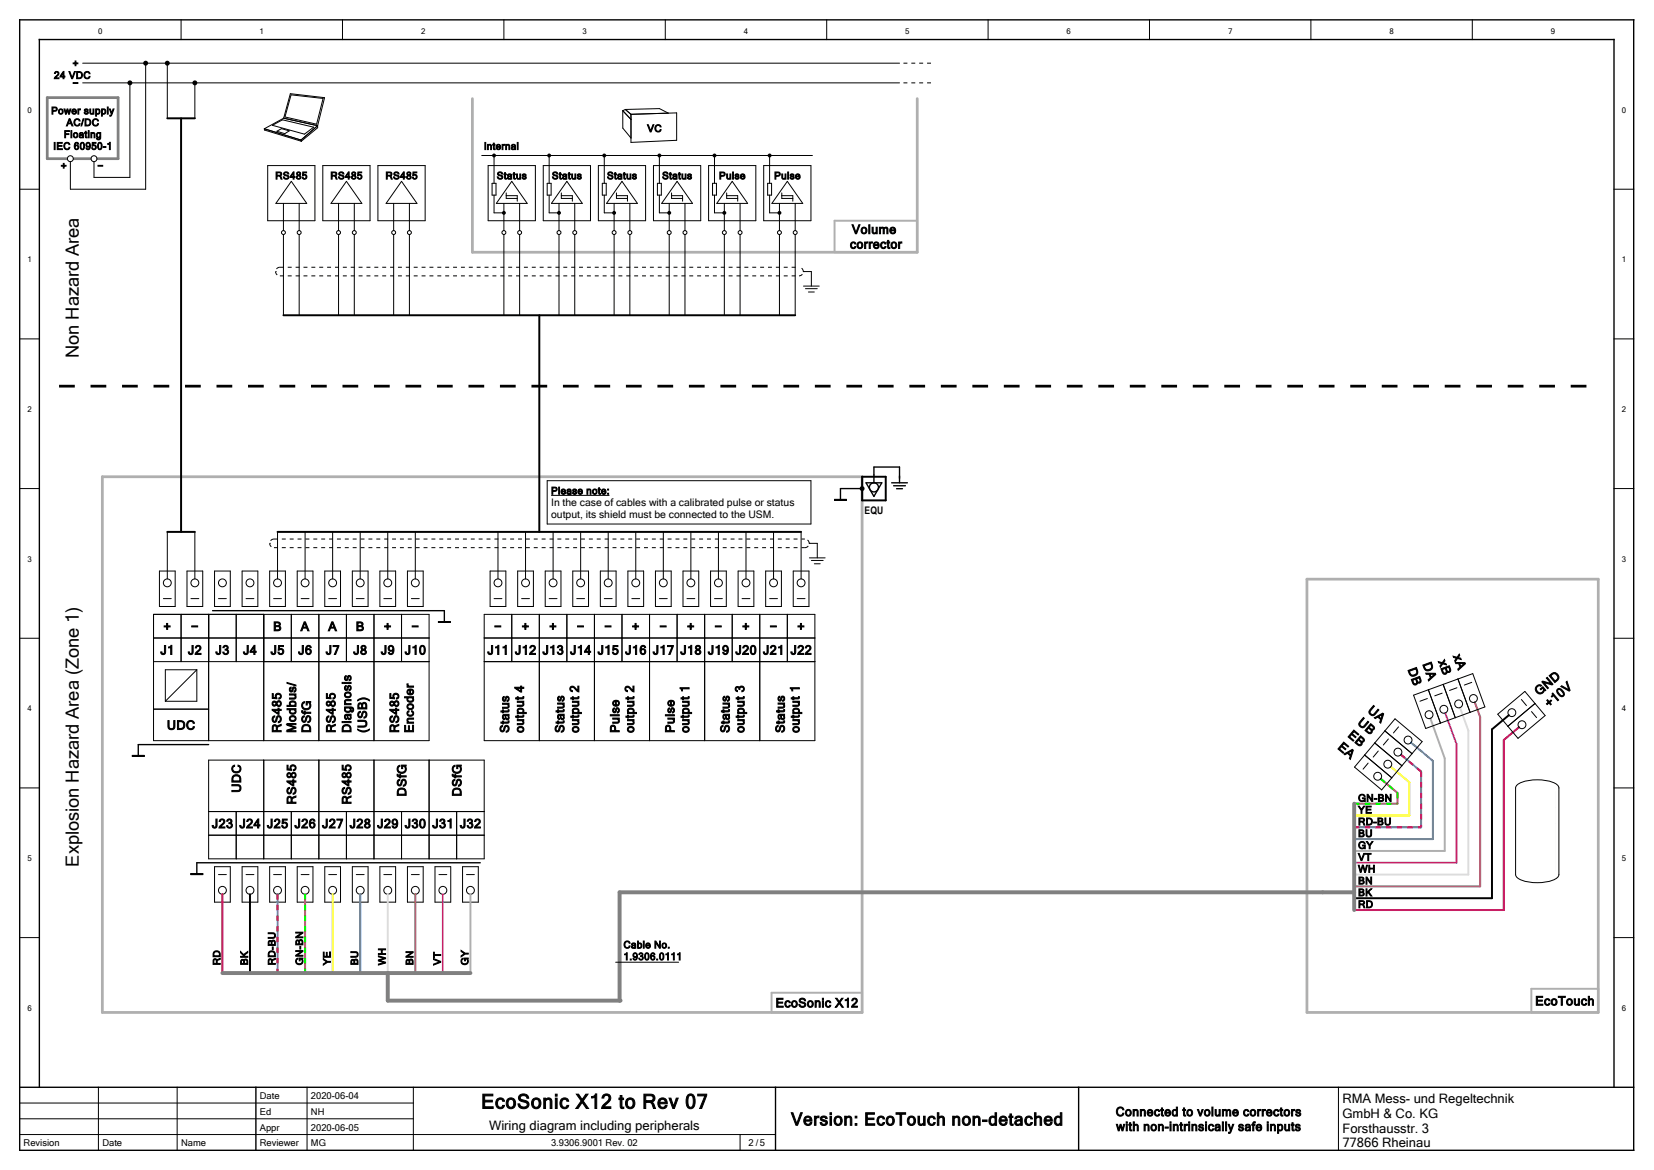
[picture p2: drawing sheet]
<svg xmlns="http://www.w3.org/2000/svg" width="420mm" height="297mm" viewBox="0 0 420 297" stroke-linecap="round" stroke-linejoin="round" font-family="sans-serif">
<g fill="none" stroke="#000" stroke-width=".25">
<path d="M21 16h207.5M37 16v32h-19.1v-7M42.5 16v14M46 5v5M87 5v5M128 5v5M169 5v5M210 5v5M251 5v5M292 5v5M333 5v5M374 5v5"/>
<path d="M21 21h207.5M33 21v24h-9.1v-4M49.5 21v9M67.1 32.7l9.4 2.9M67.1 32.7l.1 .3 9.3 2.9M69.2 31.8l2.6-1.4 7.9 1.9-2.4 1.8zM70.3 33.3l1.2-.6 2 .5-1.2 .7zM72.1 30l-5 2.7M72.1 30l1.7-6.2 8.6 1-1.7 7.1M72.1 30l8.6 1.9M73.9 24.1l8.2 .9-1.7 6.5-8-1.8zM76.5 35.6v.3"/>
<path d="M80.7 31.9l-4.2 3.7M80.7 31.9v.5l-4.2 3.5M122.4 39.5h84M125.5 39.5v7M139.5 39.5v7M153.5 39.5v7M158.2 28.1v4.4l2.1 2.6v-4.8M158.2 28.1l2.1 2.2M158.9 27.8l-.7 .3M158.9 27.8l1.4 1.2M158.9 27.8l8.6-.2 2.3 1.1M160.3 29l11.6-.3v6.9l-11.6 .6z"/>
<path d="M160.3 29v1.3M167.5 39.5v7M181.5 39.5v7M195.5 39.5v7M5 48h5M68 42h12v14h-12zM72 51.6v6.9M72 59.5v20.5M74 46l3.9 5.6h-7.8zM76 51.6v6.9M76 59.5v20.5M82 42h12v14h-12z"/>
<path d="M86 51.6v6.9M86 59.5v20.5M88 46l3.9 5.6h-7.8zM90 51.6v6.9M90 59.5v20.5M96 42h12v14h-12zM100 51.6v6.9M100 59.5v20.5M102 46l3.9 5.6h-7.8zM104 51.6v6.9M104 59.5v20.5M124 42h12v14h-12z"/>
<path d="M125 46.5h1v3h-1zM125.5 49.5v4.5h2.5M128 51.6v6.9M128 59.5v20.5M128.6 49v1.4h2.8M128.6 49.7h2.8v1.4M130 46l3.9 5.6h-7.8zM132 51.6v6.9M132 59.5v20.5M138 42h12v14h-12zM139 46.5h1v3h-1zM139.5 49.5v4.5h2.5"/>
<path d="M142 51.6v6.9M142 59.5v20.5M142.6 49v1.4h2.8M142.6 49.7h2.8v1.4M144 46l3.9 5.6h-7.8zM146 51.6v6.9M146 59.5v20.5M152 42h12v14h-12zM153 46.5h1v3h-1zM153.5 49.5v4.5h2.5M156 51.6v6.9M156 59.5v20.5"/>
<path d="M156.6 49v1.4h2.8M156.6 49.7h2.8v1.4M158 46l3.9 5.6h-7.8zM160 51.6v6.9M160 59.5v20.5M166 42h12v14h-12zM167 46.5h1v3h-1zM167.5 49.5v4.5h2.5M170 51.6v6.9M170 59.5v20.5M170.6 49v1.4h2.8M170.6 49.7h2.8v1.4"/>
<path d="M172 46l3.9 5.6h-7.8zM174 51.6v6.9M174 59.5v20.5M180 42h12v14h-12zM181 46.5h1v3h-1zM181.5 49.5v4.5h2.5M184 51.6v6.9M184 59.5v20.5M184.6 49v1.4h2.8M184.6 49.7h2.8v1.4M186 46l3.9 5.6h-7.8zM188 51.6v6.9"/>
<path d="M188 59.5v20.5M194 42h12v14h-12zM195 46.5h1v3h-1zM195.5 49.5v4.5h2.5M198 51.6v6.9M198 59.5v20.5M198.6 49v1.4h2.8M198.6 49.7h2.8v1.4M200 46l3.9 5.6h-7.8zM202 51.6v6.9M202 59.5v20.5M410 48h5"/>
<path d="M204.1 68.9h2v3.7M204.1 72.6h4M204.6 73.3h3M205.4 74.1h1.5M5 86h5M410 86h5M5 124h5M42.5 135v12M49.5 135v12M70.5 135v12M77.5 135v12M84.5 135v12"/>
<path d="M91.5 135v12M98.5 135v12M105.5 135v12M126.5 135v12M133.5 135v12M139 122h67v11h-67zM140 125.8h14.8M140.5 135v12M147.5 135v12M154.5 135v12M161.5 135v12M168.5 135v12"/>
<path d="M175.5 135v12M182.5 135v12M189.5 135v12M196.5 135v12M203.5 135v12M205.6 137.9h2v3.7M212 126.8h3v.2h-3zM410 124h5M39 156h70v32h-70zM40.5 145h4v9h-4zM41.5 152h2M46 156v12"/>
<path d="M47.5 145h4v9h-4zM48.5 152h2M53 156v32M54.5 145h4v9h-4zM55.5 152h2M60 156v12M61.5 145h4v9h-4zM62.5 152h2M67 156v32M68.5 145h4v9h-4zM69.5 152h2M74 156v12"/>
<path d="M75.5 145h4v9h-4zM76.5 152h2M81 156v32M82.5 145h4v9h-4zM83.5 152h2M88 156v12M89.5 145h4v9h-4zM90.5 152h2M95 156v32M96.5 145h4v9h-4zM97.5 152h2M102 156v12"/>
<path d="M103.5 145h4v9h-4zM104.5 152h2M111.4 157.8h3v.2h-3zM123 156h84v32h-84zM124.5 145h4v9h-4zM125.5 152h2M130 156v12M131.5 145h4v9h-4zM132.5 152h2M137 156v32M138.5 145h4v9h-4zM139.5 152h2"/>
<path d="M144 156v12M145.5 145h4v9h-4zM146.5 152h2M151 156v32M152.5 145h4v9h-4zM153.5 152h2M158 156v12M159.5 145h4v9h-4zM160.5 152h2M165 156v32M166.5 145h4v9h-4zM167.5 152h2"/>
<path d="M172 156v12M173.5 145h4v9h-4zM174.5 152h2M179 156v32M180.5 145h4v9h-4zM181.5 152h2M186 156v12M187.5 145h4v9h-4zM188.5 152h2M193 156v32M194.5 145h4v9h-4zM195.5 152h2"/>
<path d="M200 156v12M201.5 145h4v9h-4zM202.5 152h2M205.6 141.6h4M206.1 142.3h3M206.9 143.1h1.5M5 162h5M39 162h70M39 168h70M50 170l-8 8M50 170v8h-8M50 170h-8v8"/>
<path d="M123 162h84M123 168h84M359.1 176.5l15-5.5 3.1 8.5-15 5.4zM362.6 177.3l-1.9 .7M362.8 175.1l3.1 8.5M366.3 176l-1.8 .7M366.6 173.8l3.1 8.4M370.1 174.6l-1.9 .7M370.4 172.4l3 8.4M373.9 173.2l-1.9 .7M386.5 177.6l1.3 1.5M389.9 178.6l-6.9 5.8"/>
<path d="M410 162h5M33.6 191.8h3v.2h-3zM39 180h14M53 193h70v25h-70zM67 193v25M81 193v25M95 193v25M109 193v25M346.7 191.7l6.9 5.8M347.5 193.7l-1.2 1.6M349.2 188.6l6.9 5.8M350.1 190.7l-1.3 1.5"/>
<path d="M351.8 185.6l6.9 5.7M352.7 187.6l-1.3 1.5M354.4 182.5l6.9 5.8-10.3 12.2-6.9-5.7zM355.3 184.5l-1.3 1.6M380.5 181.3l6.9-5.8 5.1 6.2-6.9 5.8zM385.4 199.2a10.8 10.8 0 0 1 10.2 0l.4 .8v22a2.01 2.01 0 0 1-1.6 1.5 11.3 11.3 0 0 1-9-.7l-.4-.8v-22zM389 180.7l1.3 1.5M5 200h5M53 212h70M53 206h70M60 206v12M74 206v12"/>
<path d="M88 206v12M102 206v12M116 206v12M386 205h9M386 201h9v20h-9zM386 213h9M386 209h9M386 217h9M388 202v2M388 206v2M388 210v2M388 214v2"/>
<path d="M388 218v2M410 200h5M5 238h5M48.5 221.8h3v.2h-3zM54.5 220h4v9h-4zM55.5 222h2M61.5 220h4v9h-4zM62.5 222h2M68.5 220h4v9h-4zM69.5 222h2M75.5 220h4v9h-4zM76.5 222h2"/>
<path d="M82.5 220h4v9h-4zM83.5 222h2M89.5 220h4v9h-4zM90.5 222h2M96.5 220h4v9h-4zM97.5 222h2M103.5 220h4v9h-4zM104.5 222h2M110.5 220h4v9h-4zM111.5 222h2M117.5 220h4v9h-4zM118.5 222h2"/>
<path d="M410 238h5M25 276v16M45 276v16M78 276v16M105 276v16M340 276v16M5 280h100M5 288h192M5 284h100M188 288v4"/>
<circle cx="17.9" cy="40.3" r=".75"/>
<circle cx="23.9" cy="40.3" r=".75"/>
<circle cx="72" cy="59" r=".5"/>
<circle cx="76" cy="59" r=".5"/>
<circle cx="86" cy="59" r=".5"/>
<circle cx="90" cy="59" r=".5"/>
<circle cx="100" cy="59" r=".5"/>
<circle cx="104" cy="59" r=".5"/>
<circle cx="128" cy="59" r=".5"/>
<circle cx="132" cy="59" r=".5"/>
<circle cx="142" cy="59" r=".5"/>
<circle cx="146" cy="59" r=".5"/>
<circle cx="156" cy="59" r=".5"/>
<circle cx="160" cy="59" r=".5"/>
<circle cx="170" cy="59" r=".5"/>
<circle cx="174" cy="59" r=".5"/>
<circle cx="184" cy="59" r=".5"/>
<circle cx="188" cy="59" r=".5"/>
<circle cx="198" cy="59" r=".5"/>
<circle cx="202" cy="59" r=".5"/>
<circle cx="42.5" cy="148" r="1"/>
<circle cx="49.5" cy="148" r="1"/>
<circle cx="56.5" cy="148" r="1"/>
<circle cx="63.5" cy="148" r="1"/>
<circle cx="70.5" cy="148" r="1"/>
<circle cx="77.5" cy="148" r="1"/>
<circle cx="84.5" cy="148" r="1"/>
<circle cx="91.5" cy="148" r="1"/>
<circle cx="98.5" cy="148" r="1"/>
<circle cx="105.5" cy="148" r="1"/>
<circle cx="126.5" cy="148" r="1"/>
<circle cx="133.5" cy="148" r="1"/>
<circle cx="140.5" cy="148" r="1"/>
<circle cx="147.5" cy="148" r="1"/>
<circle cx="154.5" cy="148" r="1"/>
<circle cx="161.5" cy="148" r="1"/>
<circle cx="168.5" cy="148" r="1"/>
<circle cx="175.5" cy="148" r="1"/>
<circle cx="182.5" cy="148" r="1"/>
<circle cx="189.5" cy="148" r="1"/>
<circle cx="196.5" cy="148" r="1"/>
<circle cx="203.5" cy="148" r="1"/>
<circle cx="370.5" cy="178.7" r="1"/>
<circle cx="374.3" cy="177.3" r="1"/>
<circle cx="350" cy="197.1" r="1"/>
<circle cx="352.5" cy="194" r="1"/>
<circle cx="355.1" cy="190.9" r="1"/>
<circle cx="357.7" cy="187.9" r="1"/>
<circle cx="363" cy="181.4" r="1"/>
<circle cx="366.8" cy="180.1" r="1"/>
<circle cx="384.1" cy="180.9" r="1"/>
<circle cx="386.6" cy="184" r="1"/>
<circle cx="392" cy="215" r="1"/>
<circle cx="392" cy="207" r="1"/>
<circle cx="392" cy="219" r="1"/>
<circle cx="392" cy="211" r="1"/>
<circle cx="392" cy="203" r="1"/>
<circle cx="56.5" cy="226" r="1"/>
<circle cx="63.5" cy="226" r="1"/>
<circle cx="70.5" cy="226" r="1"/>
<circle cx="77.5" cy="226" r="1"/>
<circle cx="84.5" cy="226" r="1"/>
<circle cx="91.5" cy="226" r="1"/>
<circle cx="98.5" cy="226" r="1"/>
<circle cx="105.5" cy="226" r="1"/>
<circle cx="112.5" cy="226" r="1"/>
<circle cx="119.5" cy="226" r="1"/>
</g>
<g fill="none" stroke="#000" stroke-width=".35">
<path d="M5 5h410v287h-410zM219 124h-5.5v2.8M220 122.6h4l-2 3.4zM222 122.6v-4h6.5v4M226.5 122.6h4M227 123.3h3M227.8 124.1h1.5M54 155h58.9v2.8M53 189h-17.9v2.8M122 219h-72v2.8M5 276h410M10 276v-266h400v266"/>
<path d="M65 276v16M197 276v16M274 276v16"/>
<circle cx="222" cy="123.7" r="1.15"/>
</g>
<path d="M120 25v39h113v-39M26 121h193v136h-193zM332 147h74v110h-74z" fill="none" stroke="#afafaf" stroke-width=".7"/>
<path d="M15 98h390" fill="none" stroke="#000" stroke-width=".7" stroke-dasharray="4 4" stroke-linecap="butt"/>
<path d="M42.5 30h7M46 30v105M72 80h130M137 80v55M42.5 135h7M70.5 135h133M219 121h6v6h-6zM383.3 181.6l-4.3 3.6v42.8h-35M63.5 227v20" fill="none" stroke="#000" stroke-width=".5"/>
<path d="M212 126.8h3v.2h-3zM111.4 157.8h3v.2h-3zM33.6 191.8h3v.2h-3zM48.5 221.8h3v.2h-3z" fill="#000" stroke="#000" stroke-width=".25"/>
<g fill="#000">
<circle cx="37" cy="16" r=".63"/>
<circle cx="42.5" cy="16" r=".63"/>
<circle cx="33" cy="21" r=".63"/>
<circle cx="49.5" cy="21" r=".63"/>
<circle cx="125.5" cy="39.5" r=".5"/>
<circle cx="139.5" cy="39.5" r=".5"/>
<circle cx="153.5" cy="39.5" r=".5"/>
<circle cx="167.5" cy="39.5" r=".5"/>
<circle cx="181.5" cy="39.5" r=".5"/>
<circle cx="195.5" cy="39.5" r=".5"/>
<circle cx="128" cy="54" r=".5"/>
<circle cx="142" cy="54" r=".5"/>
<circle cx="156" cy="54" r=".5"/>
<circle cx="170" cy="54" r=".5"/>
<circle cx="184" cy="54" r=".5"/>
<circle cx="198" cy="54" r=".5"/>
<circle cx="219" cy="124" r=".63"/>
</g>
<path d="M212 56h21v8h-21zM363.4 182.4l3.6 10.1v23.5h-23M119.5 227v20M196 252h23v5h-23zM389 251h17v6h-17z" fill="none" stroke="#afafaf" stroke-width=".5"/>
<path d="M16.9 40.3h-4.9v-15.5h18v15.5h-5.2M18.8 40.3h4.1" fill="none" stroke="#808080" stroke-width=".7"/>
<g fill="none" stroke="#000" stroke-width=".25" stroke-dasharray="1 1" stroke-linecap="butt">
<path d="M229.5 16h7M229.5 21h7M70 68.9a1.09 1.09 0 0 0 1.1 1.1M71.1 70h131.9M71.1 67.9h131.9M71.1 67.9a1.09 1.09 0 0 0-1.1 1M203 70a1.09 1.09 0 0 0 1.1-1.1M204.1 68.9a1.09 1.09 0 0 0-1.1-1M68.5 137.9a1.09 1.09 0 0 0 1.1 1.1M69.6 139h134.9M69.6 136.9h134.9M69.6 136.9a1.09 1.09 0 0 0-1.1 1"/>
<path d="M204.5 139a1.09 1.09 0 0 0 1.1-1.1M205.6 137.9a1.09 1.09 0 0 0-1.1-1"/>
</g>
<path d="M374.6 178.3l1.4 3.7v43h-32M350.8 197.8l4.2 3.5v2.7h-11M77.5 227v20M105.5 227v20" fill="none" stroke="#a55252" stroke-width=".5"/>
<path d="M370.9 179.6l2.1 5.9v36.5h-29M98.5 227v20" fill="none" stroke="#dcdcdc" stroke-width=".5"/>
<path d="M367.1 181l2.9 7.9v30.1h-26M112.5 227v20" fill="none" stroke="#bf00ff" stroke-width=".5"/>
<path d="M355.9 191.6l5.1 4.3v14.1h-17M358.4 188.5l5.6 4.7v19.8h-20M70.5 227v20M91.5 227v20" fill="none" stroke="#007fff" stroke-width=".5"/>
<path d="M385.9 184.6l-3.9 3.3v43.1h-38M56.5 227v20" fill="none" stroke="#f00" stroke-width=".5"/>
<path d="M353.3 194.7l4.7 3.9v8.4h-14M84.5 227v20" fill="none" stroke="#ff0" stroke-width=".5"/>
<path d="M350.8 197.8l4.2 3.5M344 204h11M355 201.3v2.7M77.5 227v20" fill="none" stroke="#0f0" stroke-width=".5" stroke-dasharray="1.4 1.4" stroke-linecap="butt"/>
<path d="M355.9 191.6l5.1 4.3M361 195.9v14.1M344 210h17M70.5 227v20" fill="none" stroke="#f00" stroke-width=".5" stroke-dasharray="1.4 1.4" stroke-linecap="butt"/>
<path d="M344 204v27M336 226.5h8M98.5 247v7h58.9" fill="none" stroke="#808080" stroke-width="1"/>
<path d="M386 200h9v22h-9z" fill="#fff" stroke="#fff" stroke-width=".25"/>
<path d="M386 200h9v22h-9z" fill="none" stroke="#fff" stroke-width=".5"/>
<circle cx="157.4" cy="254" r=".5" fill="#808080"/>
<path d="M336 226.5h-178.6v27.5M56.5 247h63" fill="none" stroke="#808080" stroke-width="1"/>
<path d="M156.4 244.3h16" fill="none" stroke="#000" stroke-width=".25"/>
<text font-size="5.1" x="122.3" y="281.4">EcoSonic X12 to Rev 07</text>
<g font-size="4.6">
<text x="20" y="90.9" transform="rotate(-90 20 90.9)">Non Hazard Area</text>
<text x="20" y="220" transform="rotate(-90 20 220)">Explosion Hazard Area (Zone 1)</text>
</g>
<text font-size="4.4" x="201" y="285.7">Version: EcoTouch non-detached</text>
<g font-size="3.3">
<text x="341" y="280">RMA Mess- und Regeltechnik</text>
<text x="124.2" y="286.8">Wiring diagram including peripherals</text>
<text x="341" y="283.8">GmbH &amp; Co. KG</text>
<text x="341" y="287.5">Forsthausstr. 3</text>
<text x="341" y="291.3">77866 Rheinau</text>
</g>
<g font-size="3.2">
<text x="216.4" y="59.3">Volume</text>
<text x="215.9" y="63.1">corrector</text>
<text x="41.5" y="160.2">+</text>
<text x="48.5" y="160.2">−</text>
<text x="69.4" y="160.2">B</text>
<text x="76.4" y="160.2">A</text>
<text x="83.4" y="160.2">A</text>
<text x="90.4" y="160.2">B</text>
<text x="97.5" y="160.2">+</text>
<text x="104.5" y="160.2">−</text>
<text x="125.5" y="160.2">−</text>
<text x="132.5" y="160.2">+</text>
<text x="139.5" y="160.2">+</text>
<text x="146.5" y="160.2">−</text>
<text x="153.5" y="160.2">−</text>
<text x="160.5" y="160.2">+</text>
<text x="167.5" y="160.2">−</text>
<text x="174.5" y="160.2">+</text>
<text x="181.5" y="160.2">−</text>
<text x="188.5" y="160.2">+</text>
<text x="195.5" y="160.2">−</text>
<text x="202.5" y="160.2">+</text>
<text x="40.7" y="166.2">J1</text>
<text x="47.7" y="166.2">J2</text>
<text x="54.7" y="166.2">J3</text>
<text x="61.7" y="166.2">J4</text>
<text x="68.7" y="166.2">J5</text>
<text x="75.7" y="166.2">J6</text>
<text x="82.7" y="166.2">J7</text>
<text x="89.7" y="166.2">J8</text>
<text x="96.7" y="166.2">J9</text>
<text x="102.8" y="166.2">J10</text>
<text x="123.8" y="166.2">J11</text>
<text x="130.8" y="166.2">J12</text>
<text x="137.8" y="166.2">J13</text>
<text x="144.8" y="166.2">J14</text>
<text x="151.8" y="166.2">J15</text>
<text x="158.8" y="166.2">J16</text>
<text x="165.8" y="166.2">J17</text>
<text x="172.8" y="166.2">J18</text>
<text x="179.8" y="166.2">J19</text>
<text x="186.8" y="166.2">J20</text>
<text x="193.8" y="166.2">J21</text>
<text x="200.8" y="166.2">J22</text>
<text x="365.4" y="167.9" transform="rotate(70 365.4 167.9)">xB</text>
<text x="369.1" y="166.6" transform="rotate(70 369.1 166.6)">xA</text>
<text x="357.6" y="170" transform="rotate(70 357.6 170)">DB</text>
<text x="361.4" y="168.6" transform="rotate(70 361.4 168.6)">DA</text>
<text x="390.9" y="176.7" transform="rotate(-40 390.9 176.7)">GND</text>
<text x="393.5" y="179.8" transform="rotate(-40 393.5 179.8)">+10V</text>
<text x="42.4" y="185.2">UDC</text>
<text x="344.7" y="183.7" transform="rotate(40 344.7 183.7)">UB</text>
<text x="347.3" y="180.7" transform="rotate(40 347.3 180.7)">UA</text>
<text x="71.4" y="186" transform="rotate(-90 71.4 186)">RS485</text>
<text x="75.2" y="186" transform="rotate(-90 75.2 186)">Modbus/</text>
<text x="78.9" y="186" transform="rotate(-90 78.9 186)">DSfG</text>
<text x="85.2" y="186" transform="rotate(-90 85.2 186)">RS485</text>
<text x="89.2" y="186" transform="rotate(-90 89.2 186)">Diagnosis</text>
<text x="93.2" y="186" transform="rotate(-90 93.2 186)">(USB)</text>
<text x="101.3" y="186" transform="rotate(-90 101.3 186)">RS485</text>
<text x="105.1" y="186" transform="rotate(-90 105.1 186)">Encoder</text>
<text x="129.3" y="186" transform="rotate(-90 129.3 186)">Status</text>
<text x="133.1" y="186" transform="rotate(-90 133.1 186)">output 4</text>
<text x="143.3" y="186" transform="rotate(-90 143.3 186)">Status</text>
<text x="147.1" y="186" transform="rotate(-90 147.1 186)">output 2</text>
<text x="157.3" y="186" transform="rotate(-90 157.3 186)">Pulse</text>
<text x="161.1" y="186" transform="rotate(-90 161.1 186)">output 2</text>
<text x="171.3" y="186" transform="rotate(-90 171.3 186)">Pulse</text>
<text x="175.1" y="186" transform="rotate(-90 175.1 186)">output 1</text>
<text x="185.3" y="186" transform="rotate(-90 185.3 186)">Status</text>
<text x="189.1" y="186" transform="rotate(-90 189.1 186)">output 3</text>
<text x="199.3" y="186" transform="rotate(-90 199.3 186)">Status</text>
<text x="203.1" y="186" transform="rotate(-90 203.1 186)">output 1</text>
<text x="339.7" y="190" transform="rotate(40 339.7 190)">EA</text>
<text x="342.2" y="186.9" transform="rotate(40 342.2 186.9)">EB</text>
<text x="61.2" y="201.2" transform="rotate(-90 61.2 201.2)">UDC</text>
<text x="103.2" y="202.2" transform="rotate(-90 103.2 202.2)">DSfG</text>
<text x="117.2" y="202.2" transform="rotate(-90 117.2 202.2)">DSfG</text>
<text x="75.2" y="204.2" transform="rotate(-90 75.2 204.2)">RS485</text>
<text x="89.2" y="204.2" transform="rotate(-90 89.2 204.2)">RS485</text>
<text x="53.8" y="210.2">J23</text>
<text x="60.8" y="210.2">J24</text>
<text x="67.8" y="210.2">J25</text>
<text x="74.8" y="210.2">J26</text>
<text x="81.8" y="210.2">J27</text>
<text x="88.8" y="210.2">J28</text>
<text x="95.8" y="210.2">J29</text>
<text x="102.8" y="210.2">J30</text>
<text x="109.8" y="210.2">J31</text>
<text x="116.8" y="210.2">J32</text>
<text x="197.1" y="255.7">EcoSonic X12</text>
<text x="390" y="255.2">EcoTouch</text>
<text x="283.4" y="283.3">Connected to volume correctors</text>
<text x="283.6" y="287.1">with non-intrinsically safe inputs</text>
</g>
<g font-size="2.6">
<text x="140" y="128.5">In the case of cables with a calibrated pulse or status</text>
<text x="140" y="131.5">output, its shield must be connected to the USM.</text>
<text x="219.6" y="130.5">EQU</text>
</g>
<g font-size="2.5">
<text x="18.4" y="17">+</text>
<text x="13.7" y="20">24 VDC</text>
<text x="18.4" y="22">−</text>
<text x="13" y="29">Power supply</text>
<text x="16.2" y="35">Floating</text>
<text x="16.9" y="32">AC/DC</text>
<text x="164.4" y="33.5">VC</text>
<text x="13.5" y="38">IEC 60950-1</text>
<text x="123" y="38">internal</text>
<text x="15.4" y="43">+</text>
<text x="24.8" y="43">−</text>
<text x="69.9" y="45.5">RS485</text>
<text x="83.9" y="45.5">RS485</text>
<text x="97.9" y="45.5">RS485</text>
<text x="126.2" y="45.5">Status</text>
<text x="140.2" y="45.5">Status</text>
<text x="154.2" y="45.5">Status</text>
<text x="168.2" y="45.5">Status</text>
<text x="182.7" y="45.5">Pulse</text>
<text x="196.7" y="45.5">Pulse</text>
<text x="140" y="125.5">Please note:</text>
<text x="345" y="203.5">GN-BN</text>
<text x="345" y="209.5">RD-BU</text>
<text x="345" y="206.5">YE</text>
<text x="345" y="212.5">BU</text>
<text x="345" y="215.5">GY</text>
<text x="345" y="221.5">WH</text>
<text x="345" y="218.5">VT</text>
<text x="345" y="224.5">BN</text>
<text x="345" y="227.5">BK</text>
<text x="345" y="230.5">RD</text>
<text x="55.9" y="245" transform="rotate(-90 55.9 245)">RD</text>
<text x="62.9" y="245" transform="rotate(-90 62.9 245)">BK</text>
<text x="69.9" y="245" transform="rotate(-90 69.9 245)">RD-BU</text>
<text x="76.9" y="245" transform="rotate(-90 76.9 245)">GN-BN</text>
<text x="83.9" y="245" transform="rotate(-90 83.9 245)">YE</text>
<text x="90.9" y="245" transform="rotate(-90 90.9 245)">BU</text>
<text x="97.9" y="245" transform="rotate(-90 97.9 245)">WH</text>
<text x="104.9" y="245" transform="rotate(-90 104.9 245)">BN</text>
<text x="111.9" y="245" transform="rotate(-90 111.9 245)">VT</text>
<text x="118.9" y="245" transform="rotate(-90 118.9 245)">GY</text>
<text x="158.4" y="243.7">1.9306.0111</text>
<text x="158.4" y="240.7">Cable No.</text>
</g>
<g font-size="2.4">
<text x="66" y="279">Date</text>
<text x="79" y="279">2020-06-04</text>
<text x="66" y="283">Ed</text>
<text x="66" y="287">Appr</text>
<text x="79" y="287">2020-06-05</text>
<text x="79" y="283">NH</text>
<text x="6" y="291">Revision</text>
<text x="26" y="291">Date</text>
<text x="46" y="291">Name</text>
<text x="66" y="291">Reviewer</text>
<text x="79" y="291">MG</text>
<text x="140" y="290.9">3.9306.9001 Rev. 02</text>
<text x="190.2" y="291">2 /5</text>
</g>
<g font-size="2">
<text x="24.9" y="8.6">0</text>
<text x="65.9" y="8.6">1</text>
<text x="106.9" y="8.6">2</text>
<text x="147.9" y="8.6">3</text>
<text x="188.9" y="8.6">4</text>
<text x="229.9" y="8.6">5</text>
<text x="270.9" y="8.6">6</text>
<text x="311.9" y="8.6">7</text>
<text x="352.9" y="8.6">8</text>
<text x="393.9" y="8.6">9</text>
<text x="6.9" y="28.6">0</text>
<text x="411.9" y="28.6">0</text>
<text x="6.9" y="66.6">1</text>
<text x="411.9" y="66.6">1</text>
<text x="6.9" y="104.6">2</text>
<text x="411.9" y="104.6">2</text>
<text x="6.9" y="142.6">3</text>
<text x="411.9" y="142.6">3</text>
<text x="6.9" y="180.6">4</text>
<text x="411.9" y="180.6">4</text>
<text x="6.9" y="218.6">5</text>
<text x="411.9" y="218.6">5</text>
<text x="6.9" y="256.6">6</text>
<text x="411.9" y="256.6">6</text>
</g>
</svg>
